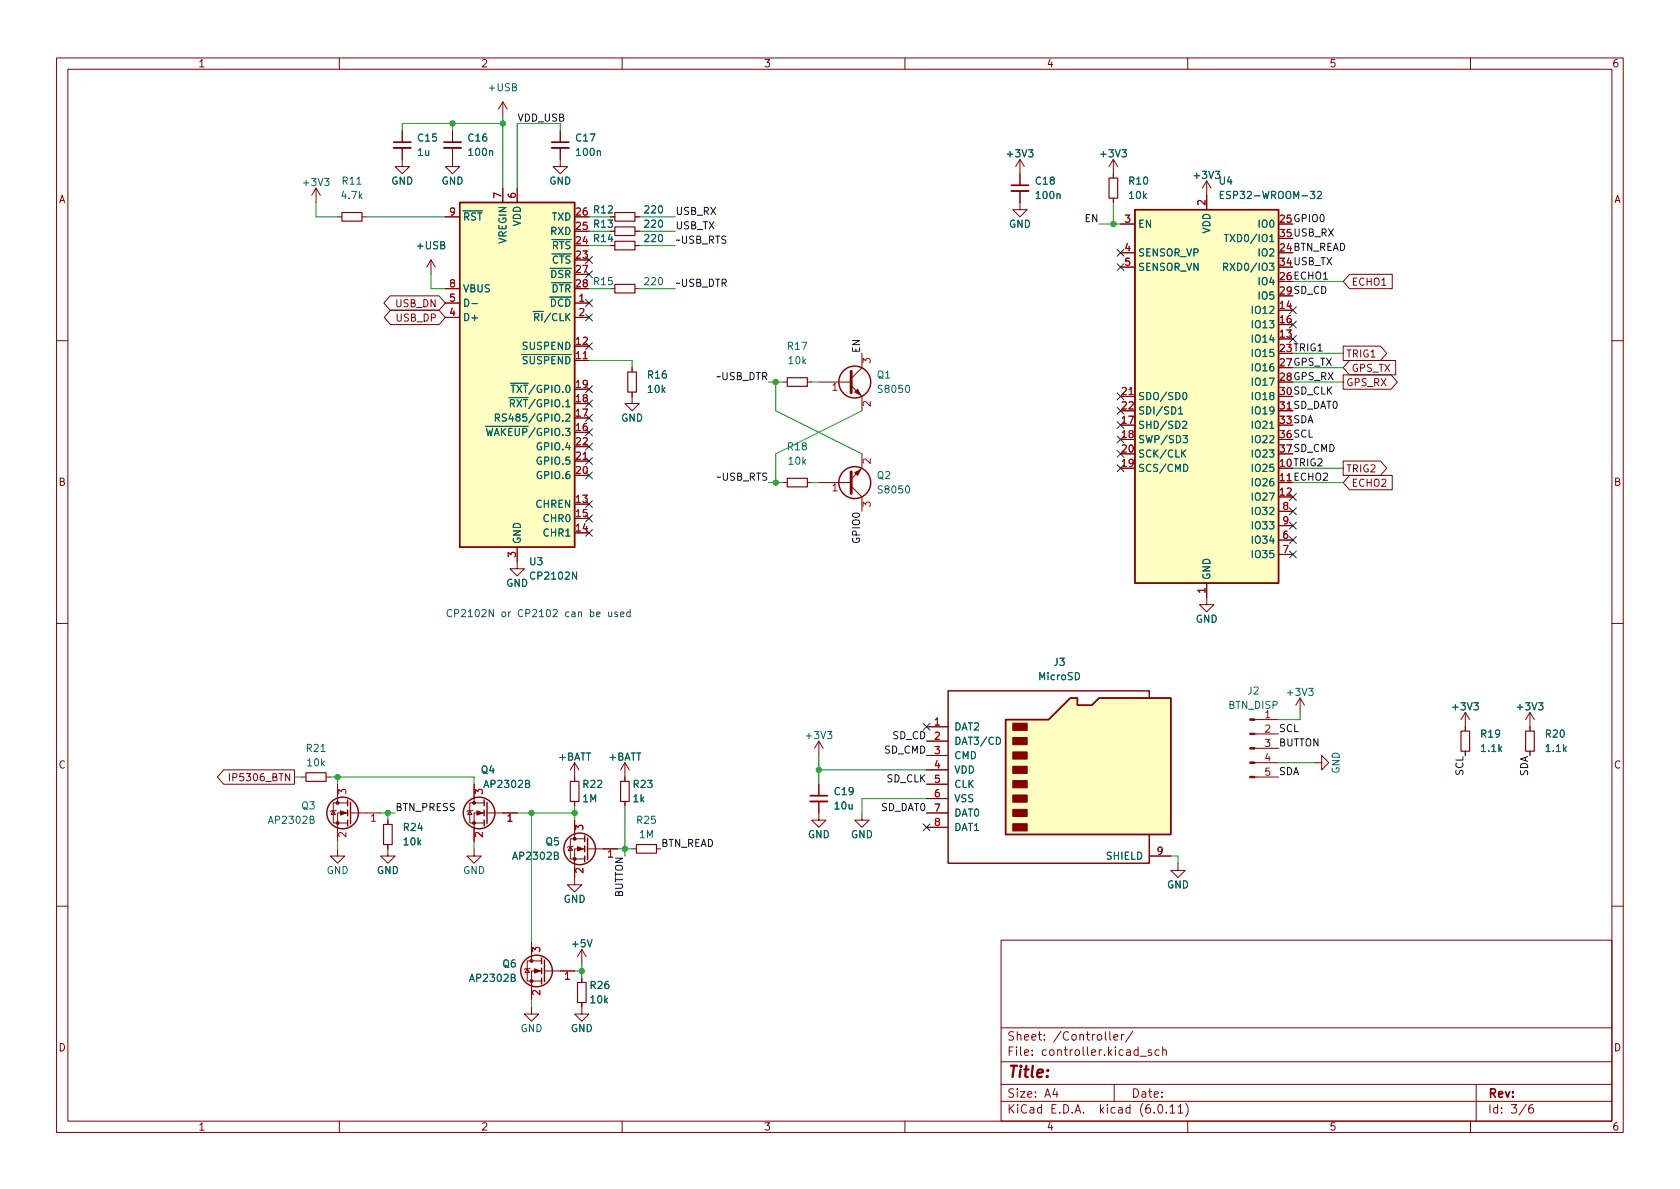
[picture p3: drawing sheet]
<svg xmlns="http://www.w3.org/2000/svg" width="297mm" height="210mm" viewBox="0 0 297 210" stroke-linecap="round" stroke-linejoin="round" font-family="sans-serif">
<g fill="none" stroke="#840000" stroke-width=".18">
<path d="M10 10.2h277v190.1h-277zM12 12.2h273v186.1h-273zM60 10.2v2M88.9 18l-.8 1.3M88.9 18v2.6M88.9 18l.8 1.3M110 10.2v2M160 10.2v2M210 10.2v2M260 10.2v2M55.9 33.3l-.8 1.2M55.9 33.3v2.5"/>
<path d="M55.9 33.3l.7 1.2M59.7 38.3h.8M64 38.3h.8M71.1 26.2v3.3h1.3l-1.3 1.2-1.3-1.2h1.3M71.1 23.1v2M78.7 38.3h2.6M80 26.2v3.3h1.3l-1.3 1.2-1.3-1.2h1.3M80 23.1v2M88.9 33.3v2.5M91.4 33.3v2.5M99.1 26.2v3.3h1.2l-1.2 1.2-1.3-1.2h1.3M99.1 23.1v2"/>
<path d="M107.9 38.3h.8M112.3 38.3h.7M180.3 33.8v3.3h1.3l-1.3 1.2-1.2-1.2h1.2M180.3 28.2v4.6M180.3 28.2l-.7 1.3M180.3 28.2l.8 1.3M196.8 28.2v3.3M196.8 35v.8M196.8 28.2l-.7 1.3M196.8 28.2l.8 1.3M198.1 39.6h2.6M213.4 32l-.8 1.3"/>
<path d="M213.4 32v5.1M213.4 32l.7 1.3M69 52.3h8.6l1.1 1.3-1.1 1.3h-8.6l-1.1-1.3zM69 54.9h8.6l1.1 1.2-1.1 1.3h-8.6l-1.1-1.3zM76.2 46l-.8 1.2M76.2 46v2.5M76.2 46l.8 1.2M78.7 53.6h2.6M78.7 56.1h2.6M78.7 51h2.6M101.6 53.6h2.5M101.6 56.1h2.5"/>
<path d="M101.6 46h2.5M101.6 48.5h2.5M107.9 40.9h.8M107.9 43.4h.8M107.9 51h.8M112.3 40.9h.7M112.3 43.4h.7M112.3 51h.7M198.1 44.7h2.6M198.1 47.2h2.6M226.1 59.9h2.5M226.1 54.9h2.5"/>
<path d="M226.1 57.4h2.5M238.6 48.5h7.6v2.5h-7.6l-1.1-1.2zM10 60.2h2M101.6 63.7h2.5M101.6 61.2h2.5M101.6 76.4h2.5M101.6 73.9h2.5M101.6 71.4h2.5M101.6 68.8h2.5M101.6 79h2.5M111.8 69.3v2.1h1.2l-1.2 1.2-1.3-1.2h1.3M111.8 65v.8"/>
<path d="M138.4 67.6h.8M142.7 67.6h.8M144.8 67.6h5.7M150.5 68.2l1.9 1.9v2.5M152.4 62.5v2.5l-1.9 1.9M198.1 75.2h2.6M198.1 77.7h2.6M198.1 70.1h2.6M198.1 72.6h2.6M237.5 61.2h6.6l1.1 1.3-1.1 1.2h-6.6zM237.5 66.3h8.5l1.1 1.3-1.1 1.2h-8.5zM238.6 63.7h8.2v2.6h-8.2l-1.1-1.3z"/>
<path d="M285 60.2h2M91.4 96.8v3.8h1.3l-1.3 1.2-1.2-1.2h1.2M101.6 89.1h2.5M101.6 94.2h2.5M101.6 91.7h2.5M101.6 84.1h2.5M101.6 81.5h2.5M138.4 85.3h.8M142.7 85.3h.8M144.8 85.3h5.7M150.5 86l1.9 1.9v2.5M152.4 80.3v2.5l-1.9 1.9"/>
<path d="M198.1 82.8h2.6M198.1 80.3h2.6M226.1 87.9h2.5M226.1 95.5h2.5M226.1 98h2.5M226.1 90.4h2.5M226.1 93h2.5M237.5 81.5h6.6l1.1 1.3-1.1 1.3h-6.6zM238.6 84.1h7.6v2.5h-7.6l-1.1-1.3zM10 110.2h2M213.4 103.1v3.8h1.2l-1.2 1.3-1.3-1.3h1.3M285 110.2h2"/>
<path d="M39.6 136.1h12.5v2.6h-12.5l-1.2-1.3zM51.2 136.8v1.3l-.7-1.3v1.3M53.3 137.4h.8M57.7 137.4h.7M59.7 138.7v3.3M83.8 138.7v3.3M101.6 134.9l-.8 1.2M101.6 134.9v3.3M101.6 134.9l.8 1.2M110.5 134.9l-.8 1.2M110.5 134.9v3.3M110.5 134.9l.8 1.2"/>
<path d="M144.8 131.1l-.8 1.2M144.8 131.1v2.5M144.8 138.7v2M144.8 131.1l.7 1.2M163.8 128.5h3.8M163.8 131.1h3.8M163.8 133.6h3.8M163.8 136.1h3.8M163.8 138.7h3.8M221.8 137.4h4.3M221.8 134.9h4.3M221.8 132.3h4.3"/>
<path d="M221.8 129.8h4.3M221.8 127.2h4.3M229.9 123.4l-.8 1.3M229.9 123.4v2.6M229.9 123.4l.7 1.3M232.4 134.9h1.3v-1.3l1.2 1.3-1.2 1.2v-1.2M259.1 126l-.8 1.2M259.1 126v3.3M259.1 132.8v.8M259.1 126l.7 1.2M270.5 126v3.3M270.5 132.8v.8"/>
<path d="M270.5 126l-.8 1.2M270.5 126l.8 1.2M58.9 143.4l.4 .6h-.8zM59.4 143.3l-.1 .1h-.8l-.1 .1M59.7 150.1v1.3h1.3l-1.3 1.2-1.3-1.2h1.3M61.5 143.8h-1.8v5M61.5 142h-2.6v3.5h2.6M62 143.8h5.3M68.6 149.3v2.1h1.2l-1.2 1.2-1.3-1.2h1.3M68.6 145v.8M83.1 143.4l.3 .6h-.7zM83.6 143.3l-.2 .1h-.7l-.2 .1"/>
<path d="M83.8 150.1v1.3h1.3l-1.3 1.2-1.3-1.2h1.3M85.6 143.8h-1.8v5M85.6 142h-2.5v3.5h2.5M86.1 143.8h5.3M100.8 149.7l.4 .7h-.7zM101.3 149.6l-.1 .1h-.7l-.2 .2M101.6 141.7v.8M101.6 145v3.3M103.4 150.1h-1.8v6.4h1.3l-1.3 1.2-1.3-1.2h1.3M103.4 148.3h-2.6v3.6h2.6M103.9 150.1h5.3M110.5 141.7v.8"/>
<path d="M111.8 150.1h.7M116.1 150.1h.7M144.8 141.7v3.3h1.2l-1.2 1.3-1.3-1.3h1.3M152.4 143.8v1.2h1.3l-1.3 1.3-1.3-1.3h1.3M163.8 143.8h3.8M163.8 141.2h3.8M163.8 146.3h3.8M203.2 151.4h3.8M208.3 152.6v1.3h1.2l-1.2 1.3-1.3-1.3h1.3M10 160.2h2M93.2 171.3l.4 .7h-.8zM93.7 171.2l-.1 .1h-.8l-.1 .1"/>
<path d="M94 178v1.3h1.2l-1.2 1.3-1.3-1.3h1.3M94 166.6v3.3M95.8 171.7h-1.8v5.1M95.8 169.9h-2.6v3.6h2.6M96.3 171.7h5.3M102.9 177.3v2h1.2l-1.2 1.3-1.3-1.3h1.3M102.9 167.9l-.8 1.3M102.9 167.9v2.5M102.9 173v.7M102.9 167.9l.7 1.3M177 166.3h108v32h-108zM285 160.2h2"/>
<path d="M60 198.3v2M110 198.3v2M160 198.3v2M177 194.8h108M177 191.8h108M177 187.8h108M177 181.8h108M182.5 186.5v.1M182.5 185.7v.1M184.6 183.8v.1M184.6 183v.1M196.9 183.4l.7-.1v-.3l-.5-.1-.2 .2 .1 .8h.6"/>
<path d="M197 191.8v3M198.3 182.9v1M198.7 182.9l-.3 .1-.1 .2M200.3 182.4l-1.3 1.9M203.6 185.7l-.4-.1-.2 .2 .1 .3 .5 .1v.4h-.6M204.9 185.7l-.4-.1-.3 .3v.4l.2 .3h.5M205.6 185.8l.2-.2 .3 .1 .1 .9M205.6 185.1v1.5M209.6 195.1a1.72 1.72 0 0 1 0 2.3M210 198.3v2M260 198.3v2M261 191.8v6.5"/>
<path d="M271 195.3a.6 .6 0 0 0-.7 .7v.5l.1 .3h.5l.2-.1 .1-.5-.2-.2-.4-.1-.3 .3"/>
</g>
<g fill="none" stroke="#840000" stroke-width=".2">
<path d="M60.5 37.6h3.5v1.5h-3.5zM108.7 37.6h3.6v1.5h-3.6zM196.1 31.5h1.5v3.5h-1.5zM108.7 40.1h3.6v1.6h-3.6zM108.7 42.7h3.6v1.5h-3.6zM108.7 50.3h3.6v1.5h-3.6zM111 65.8h1.5v3.5h-1.5zM139.2 66.8h3.5v1.5h-3.5zM139.2 84.6h3.5v1.5h-3.5zM54.1 136.6h3.6v1.6h-3.6zM100.8 138.2h1.6v3.5h-1.6zM109.7 138.2h1.6v3.5h-1.6z"/>
<path d="M258.3 129.3h1.5v3.5h-1.5zM269.7 129.3h1.6v3.5h-1.6zM67.8 145.8h1.5v3.5h-1.5zM112.5 149.3h3.6v1.6h-3.6zM102.1 173.7h1.5v3.6h-1.5z"/>
</g>
<g fill="none" stroke="#840000" stroke-width=".25">
<path d="M81.3 35.8h20.3v61h-20.3zM200.7 37.1h25.4v66h-25.4zM177.8 127.2h7.6l3.8-3.8h1.3v1.3h2.5l1.3-1.3h12.7v24.2h-29.2zM203.2 123.4v-1.2h-35.6v30.4h35.6v-5M61.5 141.5v1M61.5 143.3v1M61.5 145v1M62 141.9v3.8M85.6 141.5v1M85.6 143.3v1M85.6 145v1M86.1 141.9v3.8"/>
<path d="M103.4 147.8v1M103.4 149.6v1M103.4 151.4v1M103.9 148.2v3.8M95.8 169.4v1M95.8 171.2v1M95.8 173v1M96.3 169.8v3.8"/>
<circle cx="151.1" cy="67.6" r="2.82"/>
<circle cx="151.1" cy="85.3" r="2.82"/>
<circle cx="60.6" cy="143.8" r="2.79"/>
<circle cx="84.7" cy="143.8" r="2.79"/>
<circle cx="102.5" cy="150.1" r="2.79"/>
<circle cx="94.9" cy="171.7" r="2.79"/>
</g>
<g fill="#840000" stroke="#840000" stroke-width=".18">
<path d="M84.3 143.4l1 .4-1 .3z"/>
<path d="M60.2 143.4l1 .4-1 .3z"/>
<path d="M221 137.3h.8v.2h-.8z"/>
<path d="M221 134.7h.8v.3h-.8z"/>
<path d="M221 132.2h.8v.3h-.8z"/>
<path d="M221 129.7h.8v.2h-.8z"/>
<path d="M221 127.1h.8v.3h-.8z"/>
<path d="M102.1 149.7l1 .4-1 .4z"/>
<path d="M94.5 171.3l1 .4-1 .4z"/>
<path d="M151.1 83.6l1-.5-.5 1z"/>
<path d="M151.1 69.3l.5-.5 .5 1z"/>
<path d="M179.1 145.7h2.5v1.2h-2.5z"/>
<path d="M179.1 143.1h2.5v1.3h-2.5z"/>
<path d="M179.1 140.6h2.5v1.3h-2.5z"/>
<path d="M179.1 138h2.5v1.3h-2.5z"/>
<path d="M179.1 135.5h2.5v1.3h-2.5z"/>
<path d="M179.1 133h2.5v1.2h-2.5z"/>
<path d="M179.1 130.4h2.5v1.3h-2.5z"/>
<path d="M179.1 127.9h2.5v1.3h-2.5z"/>
<circle cx="83.8" cy="145.5" r=".25"/>
<circle cx="83.8" cy="142" r=".25"/>
<circle cx="59.7" cy="145.5" r=".25"/>
<circle cx="59.7" cy="142" r=".25"/>
<circle cx="101.6" cy="151.9" r=".25"/>
<circle cx="101.6" cy="148.3" r=".25"/>
<circle cx="94" cy="173.5" r=".25"/>
<circle cx="94" cy="169.9" r=".25"/>
</g>
<g fill="none" stroke="#a90000" stroke-width=".18">
<path d="M103.1 63.4h.7M147.3 68.1l.3-.3v1.2M152.6 64.2v-.8l.5 .4 .1-.4h.5l.2 .2-.2 .6M153.9 71v.8l-.9-.8-.4 .2 .1 .5M199.6 69.8h.8M103.1 81.2h.7M147.3 85.9l.3-.4v1.3M152.6 89.6v-.8l.5 .4 .1-.4h.5l.2 .2-.2 .6M153.9 81.2v.8l-.9-.8-.4 .2 .1 .5M59.9 140.4v-.8l.5 .4 .1-.4h.5l.2 .2-.2 .6M61.2 147.2v.8l-1-.8-.3 .2 .1 .5M65.7 144.3l.3-.3v1.2"/>
<path d="M84 140.4v-.8l.5 .4 .1-.4h.6l.1 .2-.1 .6M85.3 147.2v.8l-.9-.8-.4 .2 .1 .5M89.8 144.3l.4-.3v1.2M101.8 146.7v-.8l.5 .5 .1-.4h.5l.2 .2-.2 .5M103.1 153.6v.7l-.9-.7-.4 .2 .1 .5M107.6 150.7l.3-.4v1.3M94.2 168.3v-.8l.5 .4 .1-.3h.5l.1 .2-.1 .5M95.4 175.1v.8l-.9-.8-.3 .3 .1 .5M100 172.3l.3-.4v1.3"/>
</g>
<g fill="none" stroke="#006464" stroke-width=".18">
<path d="M57.4 31.6h.8l-.4 .4 .3 .2v.5l-.2 .1-.5-.1M63.1 32.6h.7M81.9 37.3h3.4M86.6 26.8l.1-.1h.3l.1 .8M105.6 26.8l.2-.1h.3l.1 .8M181.9 26.5h.7l-.4 .5 .4 .1v.5l-.2 .1-.5-.1M186.9 34.4l.2-.1h.3v.8M198.4 26.5h.7l-.4 .5 .4 .1v.5l-.2 .1-.5-.1M214.9 30.3h.8l-.5 .5 .4 .1v.5l-.2 .2-.5-.2M231.7 33.8h.8l-.5 .5 .4 .1v.6l-.2 .1-.5-.1M232.9 34l.5-.2 .3 .4-.8 .9h.8M83.4 53.7h1"/>
<path d="M94.2 55.1h1.9M224.4 46.5h.8l-.4 .5 .4 .1v.6l-.2 .1-.6-.1M224.5 41.8l.4-.3v1.2M224.5 42.7h.7M85.8 75.4h1.5M90.3 67.8h3.1M99.5 74.4v.1M100 73.3l.5-.1 .3 .4-.8 .9h.8M160.2 68.3l.2-.2a.68 .68 0 0 1 .4 .7 .68 .68 0 0 1-.4 .6l-.2-.1-.1-.4zM208.4 72.3l.3-.4v1.3M208.4 73.2h.7M209.1 74.6l.5-.1 .2 .3-.8 1h.8"/>
<path d="M209.2 77h.8l-.5 .5 .4 .1v.6l-.2 .1-.5-.1M209.2 69.5l.2-.1a.68 .68 0 0 1 .4 .6 .68 .68 0 0 1-.4 .7l-.2-.1-.1-.4zM209.7 79.6l-.8 .7M224.5 75.8h.7M160.2 86l.2-.1a.68 .68 0 0 1 .4 .6 .68 .68 0 0 1-.4 .7l-.2-.1-.1-.4zM209.1 80.1l.6 .7M209.3 82.1a.64 .64 0 0 1 .7 .6 .64 .64 0 0 1-.7 .7zM101.9 101.2v1.2l-.7-1.2v1.2M190.1 118.9a.64 .64 0 0 1 .8 .7 .64 .64 0 0 1-.8 .6zM56.8 132.9h.7M92.9 138.6l.6-.1 .1-.2-.1-.2-.6-.1v1.3h.5l.2-.2 .1-.3-.3-.2M146.3 129.3h.8l-.4 .5 .3 .2v.5l-.2 .1-.5-.1"/>
<path d="M176.2 130.4a.64 .64 0 0 1 .7 .6 .64 .64 0 0 1-.7 .6zM231.4 121.7h.8l-.5 .5 .4 .1v.6l-.2 .1-.5-.1M260.6 124.3h.8l-.4 .5 .3 .1v.5l-.2 .1-.5-.1M272 124.3h.8l-.4 .5 .3 .1v.5l-.1 .1-.6-.1M54.8 144.9h.6l.1-.2-.1-.2-.6-.2v1.3h.5l.2-.1 .1-.3-.3-.3M98 151.3l.6-.1 .1-.2-.1-.2-.6-.1v1.3h.5l.2-.2v-.3l-.3-.2M90.4 172.9l.5-.1 .2-.2-.1-.2-.6-.1v1.2h.5l.2-.1v-.3l-.3-.2M103.8 166.2l.5 1.2 .4-1.2"/>
</g>
<path d="M69.6 26.2h3M78.5 26.2h3M97.5 26.2h3.1M178.8 33.8h3.1M143.3 141.7h3" fill="none" stroke="#840000" stroke-width=".33"/>
<path d="M69.6 25.1h3M78.5 25.1h3M97.5 25.1h3.1M178.8 32.8h3.1M143.3 140.7h3" fill="none" stroke="#840000" stroke-width=".3"/>
<g fill="#ffffc2" stroke="#ffffc2" stroke-width=".18">
<path d="M81.3 35.8h20.3v61h-20.3z"/>
<path d="M200.7 37.1h25.4v66h-25.4z"/>
<path d="M177.8 127.2h7.6l3.8-3.8h1.3v1.3h2.5l1.3-1.3h12.7v24.2h-29.2z"/>
</g>
<path d="M150.5 65.7v3.8M150.5 83.4v3.8" fill="none" stroke="#840000" stroke-width=".51"/>
<path d="M87.2 107.8v1.3l-.7-1.3v1.3" fill="none" stroke="#0000c2" stroke-width=".18"/>
<g fill="none" stroke="#009600" stroke-width=".18">
<path d="M55.9 35.8v2.5h3.8M64.8 38.3h13.9M80 21.8v1.3M88.9 21.8h-17.8v1.3M88.9 20.6v12.7M99.1 23.1v-1.3h-7.7v11.5M104.1 38.3h3.8M113 38.3h6.4M194.3 39.6h3.8M196.8 35.8v3.8M76.2 48.5v2.5h2.5M104.1 51h3.8"/>
<path d="M104.1 40.9h3.8M104.1 43.4h3.8M113 51h6.4M113 40.9h6.4M113 43.4h6.4M228.6 49.8h8.9M104.1 63.7h7.7v1.3M135.9 67.6h2.5M137.2 67.6v5l15.2 7.7M143.5 67.6h1.3M152.4 72.6l-15.2 7.7v5M228.6 67.6h8.9"/>
<path d="M228.6 65h8.9M228.6 62.5h8.9M135.9 85.3h2.5M143.5 85.3h1.3M228.6 85.3h8.9M228.6 82.8h8.9M52.1 137.4h1.2M58.4 137.4h25.4v1.3M59.7 137.4v1.3M144.8 136.1h19M144.8 133.6v5.1M226.1 134.9h6.3"/>
<path d="M229.9 126v1.2h-3.8M59.7 148.8v1.3M67.3 143.8h2.5M68.6 143.8v1.2M83.8 148.8v1.3M91.4 143.8h10.2M94 143.8v22.8M101.6 142.5v2.5M109.2 150.1h2.6M110.5 142.5v8.9M163.8 141.2h-11.4v2.6M207 151.4h1.3v1.2"/>
<path d="M94 176.8v1.2M101.6 171.7h1.3M102.9 170.4v2.6"/>
</g>
<g fill="none" stroke="#000084" stroke-width=".18">
<path d="M103.5 47.9l1.2 1.2M103.5 45.4l1.2 1.2M103.5 55.5l1.2 1.2M103.5 53l1.2 1.2M104.7 47.9l-1.2 1.2M104.7 45.4l-1.2 1.2M104.7 55.5l-1.2 1.2M104.7 53l-1.2 1.2M197.5 46.6l1.2 1.2M197.5 44.1l1.2 1.2M198.7 46.6l-1.2 1.2M198.7 44.1l-1.2 1.2"/>
<path d="M228 59.3l1.2 1.2M228 56.8l1.2 1.2M228 54.2l1.2 1.3M229.2 59.3l-1.2 1.2M229.2 56.8l-1.2 1.2M229.2 54.2l-1.2 1.3M103.5 60.6l1.2 1.2M103.5 75.8l1.2 1.3M103.5 78.4l1.2 1.2M103.5 73.3l1.2 1.2M103.5 70.8l1.2 1.2M103.5 68.2l1.2 1.2"/>
<path d="M104.7 60.6l-1.2 1.2M104.7 75.8l-1.2 1.3M104.7 78.4l-1.2 1.2M104.7 73.3l-1.2 1.2M104.7 70.8l-1.2 1.2M104.7 68.2l-1.2 1.2M197.5 77.1l1.2 1.2M197.5 74.6l1.2 1.2M197.5 79.6l1.2 1.3M197.5 72l1.2 1.2M197.5 69.5l1.2 1.2M198.7 77.1l-1.2 1.2"/>
<path d="M198.7 74.6l-1.2 1.2M198.7 79.6l-1.2 1.3M198.7 72l-1.2 1.2M198.7 69.5l-1.2 1.2M103.5 93.6l1.2 1.2M103.5 91.1l1.2 1.2M103.5 88.5l1.2 1.3M103.5 83.5l1.2 1.2M103.5 80.9l1.2 1.2M104.7 93.6l-1.2 1.2M104.7 91.1l-1.2 1.2M104.7 88.5l-1.2 1.3"/>
<path d="M104.7 83.5l-1.2 1.2M104.7 80.9l-1.2 1.2M197.5 82.2l1.2 1.2M198.7 82.2l-1.2 1.2M228 89.8l1.2 1.2M228 94.9l1.2 1.2M228 97.4l1.2 1.2M228 92.3l1.2 1.3M228 87.3l1.2 1.2M229.2 89.8l-1.2 1.2M229.2 94.9l-1.2 1.2M229.2 97.4l-1.2 1.2"/>
<path d="M229.2 92.3l-1.2 1.3M229.2 87.3l-1.2 1.2M163.2 127.9l1.2 1.2M164.4 127.9l-1.2 1.2M163.2 145.7l1.2 1.2M164.4 145.7l-1.2 1.2"/>
</g>
<g fill="#009600" stroke="#009600" stroke-width=".18">
<circle cx="144.8" cy="136.1" r=".46"/>
<circle cx="110.5" cy="150.1" r=".46"/>
<circle cx="137.2" cy="85.3" r=".46"/>
<circle cx="196.8" cy="39.6" r=".46"/>
<circle cx="137.2" cy="67.6" r=".46"/>
<circle cx="102.9" cy="171.7" r=".46"/>
<circle cx="94" cy="143.8" r=".46"/>
<circle cx="101.6" cy="143.8" r=".46"/>
<circle cx="68.6" cy="143.8" r=".46"/>
<circle cx="59.7" cy="137.4" r=".46"/>
<circle cx="80" cy="21.8" r=".46"/>
<circle cx="88.9" cy="21.8" r=".46"/>
</g>
<text font-size="2.8" fill="#840000" x="178" y="191.2">Title:</text>
<g font-size="2.1" fill="#840000">
<text x="178" y="184.5">Sheet:</text>
<text x="186.2" y="184.5">/Controller/</text>
<text x="178" y="187.2">File:</text>
<text x="184.4" y="187.2">controller.kicad_sch</text>
<text x="178" y="197.4">KiCad</text>
<text x="178" y="194.6">Size:</text>
<text x="184.7" y="194.6">A4</text>
<text x="185.7" y="197.4">E.D.A.</text>
<text x="194.6" y="197.4">kicad</text>
<text x="200" y="194.6">Date:</text>
<text x="201.8" y="197.4">(6.0.11)</text>
<text x="263" y="194.6">Rev:</text>
<text x="263" y="197.4">Id:</text>
<text x="267.1" y="197.4">3/6</text>
</g>
<g font-size="1.8" fill="#840000">
<text x="35" y="12.3">1</text>
<text x="85" y="12.3">2</text>
<text x="135" y="12.3">3</text>
<text x="185" y="12.3">4</text>
<text x="235" y="12.3">5</text>
<text x="285" y="12.3">6</text>
<text x="10.4" y="36.3">A</text>
<text x="226" y="39.4">25 GPIO0</text>
<text x="226" y="41.9">35 USB_RX</text>
<text x="285.4" y="36.3">A</text>
<text x="226" y="44.4">24 BTN_READ</text>
<text x="226" y="47">34 USB_TX</text>
<text x="101.6" y="50.8">28 R15</text>
<text x="226" y="49.5">26 ECHO1</text>
<text x="226" y="52.1">29 SD_CD</text>
<text x="238.9" y="50.9">ECHO1</text>
<text x="69.8" y="54.7">USB_DN</text>
<text x="69.8" y="57.2">USB_DP</text>
<text x="226" y="62.2">23 TRIG1</text>
<text x="226" y="64.8">27 GPS_TX</text>
<text x="238" y="63.6">TRIG1</text>
<text x="226" y="67.3">28 GPS_RX</text>
<text x="226" y="69.8">30 SD_CLK</text>
<text x="238" y="68.7">GPS_RX</text>
<text x="238.9" y="66.1">GPS_TX</text>
<text x="226" y="74.9">33 SDA</text>
<text x="226" y="77.5">36 SCL</text>
<text x="226" y="82.5">10 TRIG2</text>
<text x="226" y="80">37 SD_CMD</text>
<text x="238" y="83.9">TRIG2</text>
<text x="10.3" y="86.3">B</text>
<text x="238.9" y="86.5">ECHO2</text>
<text x="285.3" y="86.3">B</text>
<text x="10.3" y="136.3">C</text>
<text x="285.3" y="136.3">C</text>
<text x="40.2" y="138.5">IP5306_BTN</text>
<text x="10.3" y="186.3">D</text>
<text x="285.3" y="186.3">D</text>
<text x="35" y="200.3">1</text>
<text x="85" y="200.3">2</text>
<text x="135" y="200.3">3</text>
<text x="185" y="200.3">4</text>
<text x="235" y="200.3">5</text>
<text x="285" y="200.3">6</text>
</g>
<g font-size="1.8" fill="#006464">
<text x="86.1" y="16.5">+USB</text>
<text x="73.7" y="25.4">C15</text>
<text x="73.7" y="27.9">1u</text>
<text x="82.6" y="25.4">C16</text>
<text x="82.6" y="27.9">100n</text>
<text x="101.6" y="25.4">C17</text>
<text x="101.6" y="27.9">100n</text>
<text x="177.7" y="28.2">+3V3</text>
<text x="194.2" y="28.2">+3V3</text>
<text x="53.3" y="33.3">+3V3</text>
<text x="60.1" y="35.6">4.7k</text>
<text x="60.3" y="33">R11</text>
<text x="69.1" y="33">GND</text>
<text x="78" y="33">GND</text>
<text x="97" y="33">GND</text>
<text x="182.9" y="33">C18</text>
<text x="182.9" y="35.6">100n</text>
<text x="199.4" y="33">R10</text>
<text x="199.4" y="35.6">10k</text>
<text x="210.7" y="32">+3V3</text>
<text x="215.4" y="33">U4</text>
<text x="215.4" y="35.6">ESP32-WROOM-32</text>
<text x="81.8" y="39.4">~{RST}</text>
<text x="92.5" y="40.1" transform="rotate(-90 92.5 40.1)">VDD</text>
<text x="97.2" y="41.9">RXD</text>
<text x="97.5" y="39.4">TXD</text>
<text x="113.7" y="40.6">220</text>
<text x="113.7" y="38.1">220</text>
<text x="178.3" y="40.6">GND</text>
<text x="201.2" y="40.6">EN</text>
<text x="214.4" y="41.4" transform="rotate(-90 214.4 41.4)">VDD</text>
<text x="222.3" y="40.6">IO0</text>
<text x="73.4" y="44.5">+USB</text>
<text x="89.9" y="43.2" transform="rotate(-90 89.9 43.2)">VREGIN</text>
<text x="97.5" y="47">~{CTS}</text>
<text x="97.5" y="44.5">~{RTS}</text>
<text x="113.7" y="43.2">220</text>
<text x="201.2" y="45.7">SENSOR_VP</text>
<text x="216.3" y="43.2">TXD0/IO1</text>
<text x="222.3" y="45.7">IO2</text>
<text x="81.8" y="52.1">VBUS</text>
<text x="97.2" y="49.5">~{DSR}</text>
<text x="97.4" y="52.1">~{DTR}</text>
<text x="113.7" y="50.8">220</text>
<text x="201.2" y="48.3">SENSOR_VN</text>
<text x="216" y="48.3">RXD0/IO3</text>
<text x="222.3" y="50.8">IO4</text>
<text x="222.3" y="53.3">IO5</text>
<text x="81.8" y="57.2">D+</text>
<text x="81.8" y="54.6">D-</text>
<text x="94.2" y="57.2">~{RI}/CLK</text>
<text x="97.1" y="54.6">~{DCD}</text>
<text x="221" y="55.9">IO12</text>
<text x="221" y="58.4">IO13</text>
<text x="92.2" y="64.8">~{SUSPEND}</text>
<text x="92.2" y="62.2">SUSPEND</text>
<text x="139" y="62.2">R17</text>
<text x="139.2" y="64.8">10k</text>
<text x="221" y="61">IO14</text>
<text x="221" y="63.5">IO15</text>
<text x="90.2" y="69.9">~{TXT}/GPIO.0</text>
<text x="114.3" y="67.3">R16</text>
<text x="114.3" y="69.9">10k</text>
<text x="154.9" y="67.3">Q1</text>
<text x="154.9" y="69.9">S8050</text>
<text x="201.2" y="71.1">SDO/SD0</text>
<text x="221" y="66">IO16</text>
<text x="221" y="68.6">IO17</text>
<text x="221" y="71.1">IO18</text>
<text x="85.8" y="77.5">~{WAKEUP}/GPIO.3</text>
<text x="87.2" y="74.9">RS485/GPIO.2</text>
<text x="89.9" y="72.4">~{RXT}/GPIO.1</text>
<text x="109.7" y="74.9">GND</text>
<text x="201.2" y="76.2">SHD/SD2</text>
<text x="201.2" y="73.7">SDI/SD1</text>
<text x="221" y="73.7">IO19</text>
<text x="221" y="76.2">IO21</text>
<text x="94.7" y="82.6">GPIO.5</text>
<text x="94.7" y="80">GPIO.4</text>
<text x="139" y="80">R18</text>
<text x="139.2" y="82.6">10k</text>
<text x="201.2" y="78.7">SWP/SD3</text>
<text x="201.2" y="83.8">SCS/CMD</text>
<text x="201.2" y="81.3">SCK/CLK</text>
<text x="221" y="83.8">IO25</text>
<text x="221" y="78.7">IO22</text>
<text x="221" y="81.3">IO23</text>
<text x="94.7" y="85.1">GPIO.6</text>
<text x="154.9" y="85.1">Q2</text>
<text x="154.9" y="87.6">S8050</text>
<text x="221" y="86.4">IO26</text>
<text x="221" y="88.9">IO27</text>
<text x="94.6" y="90.2">CHREN</text>
<text x="95.9" y="95.3">CHR1</text>
<text x="95.9" y="92.7">CHR0</text>
<text x="221" y="91.4">IO32</text>
<text x="221" y="94">IO33</text>
<text x="92.5" y="96.3" transform="rotate(-90 92.5 96.3)">GND</text>
<text x="93.5" y="100.3">U3</text>
<text x="221" y="96.5">IO34</text>
<text x="221" y="99.1">IO35</text>
<text x="89.4" y="104.1">GND</text>
<text x="93.5" y="102.9">CP2102N</text>
<text x="214.4" y="102.6" transform="rotate(-90 214.4 102.6)">GND</text>
<text x="211.3" y="110.5">GND</text>
<text x="186.2" y="118.1">J3</text>
<text x="183.5" y="120.7">MicroSD</text>
<text x="217.1" y="125.7">BTN_DISP</text>
<text x="220.5" y="123.2">J2</text>
<text x="227.3" y="123.4">+3V3</text>
<text x="256.5" y="126">+3V3</text>
<text x="267.9" y="126">+3V3</text>
<text x="142.2" y="131.1">+3V3</text>
<text x="168.7" y="129.5">DAT2</text>
<text x="261.6" y="130.8">R19</text>
<text x="273.1" y="130.8">R20</text>
<text x="54" y="133.4">R21</text>
<text x="54.1" y="135.9">10k</text>
<text x="84.9" y="137.2">Q4</text>
<text x="98.6" y="134.9">+BATT</text>
<text x="107.5" y="134.9">+BATT</text>
<text x="168.7" y="132.1">DAT3/CD</text>
<text x="168.7" y="134.6">CMD</text>
<text x="168.7" y="137.2">VDD</text>
<text x="237.2" y="136.9" transform="rotate(-90 237.2 136.9)">GND</text>
<text x="261.6" y="133.4">1.1k</text>
<text x="273.1" y="133.4">1.1k</text>
<text x="53.2" y="143.5">Q3</text>
<text x="85.4" y="139.7">AP2302B</text>
<text x="102.9" y="139.7">R22</text>
<text x="102.9" y="142.2">1M</text>
<text x="111.8" y="139.7">R23</text>
<text x="111.8" y="142.2">1k</text>
<text x="147.3" y="141">C19</text>
<text x="147.3" y="143.5">10u</text>
<text x="168.7" y="139.7">CLK</text>
<text x="168.7" y="142.2">VSS</text>
<text x="47.3" y="146.1">AP2302B</text>
<text x="71.1" y="147.3">R24</text>
<text x="71.1" y="149.9">10k</text>
<text x="96.4" y="149.9">Q5</text>
<text x="112.4" y="146.1">R25</text>
<text x="112.9" y="148.6">1M</text>
<text x="142.8" y="148.6">GND</text>
<text x="150.4" y="148.6">GND</text>
<text x="168.7" y="144.8">DAT0</text>
<text x="168.7" y="147.3">DAT1</text>
<text x="57.7" y="154.9">GND</text>
<text x="66.6" y="154.9">GND</text>
<text x="81.8" y="154.9">GND</text>
<text x="90.4" y="152.4">AP2302B</text>
<text x="195.4" y="152.4">SHIELD</text>
<text x="99.6" y="160">GND</text>
<text x="206.3" y="157.5">GND</text>
<text x="100.9" y="167.9">+5V</text>
<text x="82.8" y="174">AP2302B</text>
<text x="88.7" y="171.5">Q6</text>
<text x="104.1" y="175.3">R26</text>
<text x="104.1" y="177.8">10k</text>
<text x="92" y="182.9">GND</text>
<text x="100.9" y="182.9">GND</text>
</g>
<g font-size="1.8" fill="#0f0f0f">
<text x="91.4" y="21.5">VDD_USB</text>
<text x="119.4" y="38">USB_RX</text>
<text x="119.4" y="40.5">USB_TX</text>
<text x="191.7" y="39.3">EN</text>
<text x="119.4" y="43.1">~USB_RTS</text>
<text x="119.4" y="50.7">~USB_DTR</text>
<text x="152.1" y="62.5" transform="rotate(-90 152.1 62.5)">EN</text>
<text x="126.5" y="67.2">~USB_DTR</text>
<text x="126.6" y="85">~USB_RTS</text>
<text x="152.1" y="96.3" transform="rotate(-90 152.1 96.3)">GPIO0</text>
<text x="157.7" y="130.7">SD_CD</text>
<text x="226.1" y="132">BUTTON</text>
<text x="226.1" y="129.4">SCL</text>
<text x="156.2" y="133.2">SD_CMD</text>
<text x="226.1" y="137.1">SDA</text>
<text x="258.7" y="137.3" transform="rotate(-90 258.7 137.3)">SCL</text>
<text x="270.2" y="137.3" transform="rotate(-90 270.2 137.3)">SDA</text>
<text x="69.8" y="143.4">BTN_PRESS</text>
<text x="155.7" y="143.4">SD_DAT0</text>
<text x="156.7" y="138.3">SD_CLK</text>
<text x="116.8" y="149.8">BTN_READ</text>
<text x="110.1" y="158.7" transform="rotate(-90 110.1 158.7)">BUTTON</text>
</g>
<g font-size="1.8" fill="#a90000">
<text x="88.6" y="35.2" transform="rotate(-90 88.6 35.2)">7</text>
<text x="91.2" y="35.2" transform="rotate(-90 91.2 35.2)">6</text>
<text x="79.3" y="38.1">9</text>
<text x="101.6" y="40.6">25 R13</text>
<text x="101.6" y="38.1">26 R12</text>
<text x="198.7" y="39.4">3</text>
<text x="213.1" y="36.5" transform="rotate(-90 213.1 36.5)">2</text>
<text x="226" y="39.4">25</text>
<text x="226" y="41.9">35</text>
<text x="101.6" y="45.7">23</text>
<text x="101.6" y="43.2">24 R14</text>
<text x="198.7" y="44.4">4</text>
<text x="198.7" y="47">5</text>
<text x="226" y="44.4">24</text>
<text x="226" y="47">34</text>
<text x="79.3" y="53.3">5</text>
<text x="79.3" y="50.8">8</text>
<text x="101.6" y="48.3">27</text>
<text x="101.6" y="50.8">28</text>
<text x="102.2" y="53.3">1</text>
<text x="226" y="49.5">26</text>
<text x="226" y="52.1">29</text>
<text x="79.3" y="55.9">4</text>
<text x="102.2" y="55.9">2</text>
<text x="226" y="59.7">13</text>
<text x="226" y="54.6">14</text>
<text x="226" y="57.1">16</text>
<text x="101.6" y="63.5">11</text>
<text x="101.6" y="61">12</text>
<text x="226" y="62.2">23</text>
<text x="226" y="64.8">27</text>
<text x="101.6" y="71.1">18</text>
<text x="101.6" y="68.6">19</text>
<text x="147" y="69.9">1</text>
<text x="198.1" y="69.8">21</text>
<text x="226" y="67.3">28</text>
<text x="226" y="69.8">30</text>
<text x="101.6" y="76.2">16</text>
<text x="101.6" y="73.7">17</text>
<text x="198.1" y="74.9">17</text>
<text x="198.1" y="77.5">18</text>
<text x="198.1" y="72.4">22</text>
<text x="226" y="72.4">31 SD_DAT0</text>
<text x="226" y="72.4">31</text>
<text x="226" y="74.9">33</text>
<text x="226" y="77.5">36</text>
<text x="101.6" y="83.8">20</text>
<text x="101.6" y="81.3">21</text>
<text x="101.6" y="78.7">22</text>
<text x="198.1" y="82.5">19</text>
<text x="198.1" y="80">20</text>
<text x="226" y="82.5">10</text>
<text x="226" y="80">37</text>
<text x="101.6" y="88.9">13</text>
<text x="147" y="87.6">1</text>
<text x="226" y="85.1">11 ECHO2</text>
<text x="226" y="87.6">12</text>
<text x="226" y="85.1">11</text>
<text x="101.6" y="94">14</text>
<text x="101.6" y="91.4">15</text>
<text x="226.6" y="95.2">6</text>
<text x="226.6" y="90.2">8</text>
<text x="226.6" y="92.7">9</text>
<text x="91.2" y="98.7" transform="rotate(-90 91.2 98.7)">3</text>
<text x="226.6" y="97.8">7</text>
<text x="213.1" y="105.1" transform="rotate(-90 213.1 105.1)">1</text>
<text x="165.1" y="128.3">1</text>
<text x="165.1" y="130.8">2</text>
<text x="223.5" y="127">1</text>
<text x="223.5" y="129.5">2</text>
<text x="165.1" y="133.3">3</text>
<text x="165.1" y="135.9">4</text>
<text x="223.5" y="132.1">3</text>
<text x="223.5" y="134.6">4</text>
<text x="223.5" y="137.2">5</text>
<text x="165.1" y="138.4">5</text>
<text x="165.1" y="141">6</text>
<text x="165.1" y="143.5">7</text>
<text x="65.4" y="146.1">1</text>
<text x="89.5" y="146.1">1</text>
<text x="165.1" y="146">8</text>
<text x="107.3" y="152.4">1</text>
<text x="204.4" y="151.1">9</text>
<text x="99.6" y="174">1</text>
</g>
<g font-size="1.8" fill="#0000c2">
<text x="78.7" y="109.1">CP2102N</text>
<text x="88.6" y="109.1">or</text>
<text x="91.6" y="109.1">CP2102</text>
<text x="100.1" y="109.1">can</text>
<text x="104.6" y="109.1">be</text>
<text x="108" y="109.1">used</text>
</g>
</svg>
